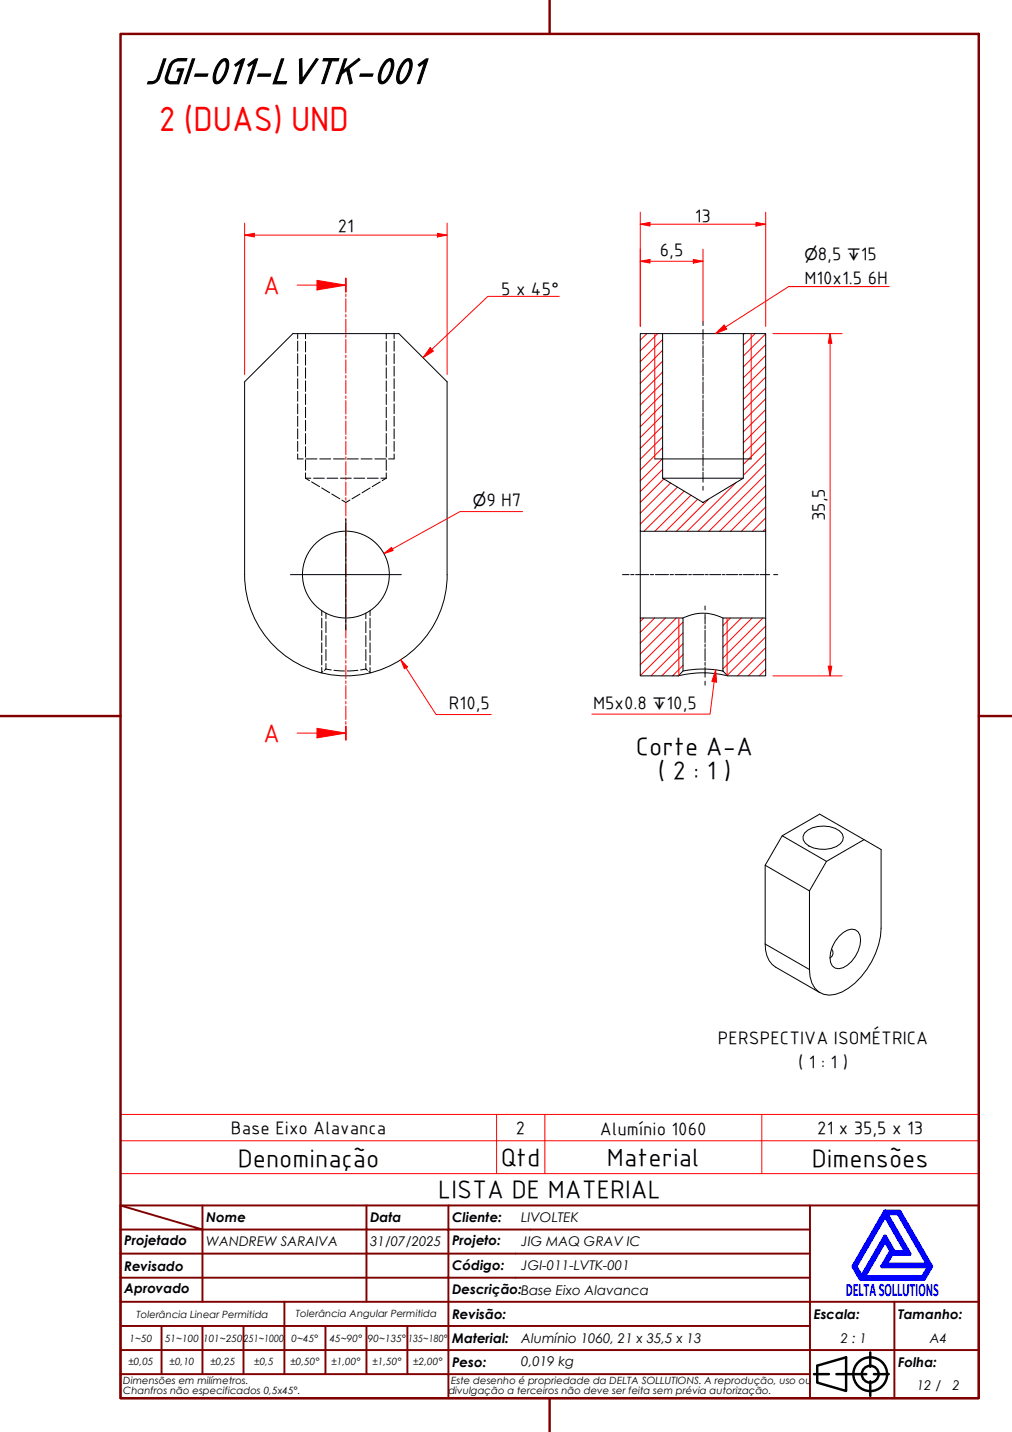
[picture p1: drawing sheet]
<svg xmlns="http://www.w3.org/2000/svg" width="210mm" height="297mm" viewBox="0 0 210 297" stroke-linecap="round" stroke-linejoin="round" font-family="sans-serif">
<!-- layer: Hatch (ABNT) -->
<g fill="none" stroke="#f00" stroke-width=".21">
<path d="M134.2 69.2l-1.4 1.4M136.4 69.2l-3.6 3.6M137.4 79.4l-4.6 4.6M137.4 77.2l-4.6 4.6M137.4 74.9l-4.6 4.6M137.4 72.7l-4.6 4.6M137.4 70.4l-4.6 4.6M154.4 69.2l-.2 .2M156.6 69.2l-2.4 2.4M158.8 78.2l-4.6 4.7M158.8 76l-4.6 4.6M158.8 73.8l-4.6 4.6"/>
<path d="M158.8 71.5l-4.6 4.6M158.8 69.2l-4.6 4.7M137.4 97.4l-4.6 4.6M137.4 95.1l-4.6 4.6M137.4 92.9l-4.6 4.6M137.4 90.6l-4.6 4.7M137.4 88.4l-4.6 4.6M137.4 86.1l-4.6 4.7M137.4 83.9l-4.6 4.6M137.4 81.6l-4.6 4.7M137.7 99.3l-4.9 4.9M158.8 98.4l-11.8 11.8"/>
<path d="M158.8 96.2l-14 14M158.8 93.9l-4.6 4.7M158.8 91.7l-4.6 4.6M158.8 89.5l-4.6 4.6M158.8 87.2l-4.6 4.6M158.8 85l-4.6 4.6M158.8 82.7l-4.6 4.6M158.8 80.5l-4.6 4.6M139.1 100.2l-6.3 6.3M140.5 101l-7.7 7.7M141.9 101.9l-8.3 8.3M143.3 102.7l-7.5 7.5"/>
<path d="M144.7 103.6l-6.6 6.6M147 103.5l-6.7 6.7M152.6 100.1l-10 10.1M158.8 109.7l-.5 .5M158.8 107.4l-2.8 2.8M158.8 105.2l-5 5M158.8 102.9l-7.3 7.3M158.8 100.7l-9.5 9.5M133.5 128.2l-.7 .7M135.8 128.2l-3 3M138 128.2l-5.2 5.2M140.3 128.2l-7.5 7.5"/>
<path d="M141.7 138l-2.2 2.2M141.7 135.8l-4.4 4.4M141.7 133.5l-6.7 6.7M141.7 131.3l-8.9 8.9M141.7 129l-8.9 8.9M151.5 128.2l-1.6 1.6M153.8 128.2l-3.9 3.8M156 128.2l-6.1 6M158.2 128.2l-8.3 8.3M158.8 138.8l-1.3 1.4M158.8 136.6l-3.6 3.6M158.8 134.4l-5.8 5.8"/>
<path d="M158.8 132.1l-8 8M158.8 129.9l-8.9 8.8"/>
</g>
<!-- layer: Hidden (ABNT) -->
<g fill="none" stroke="#000" stroke-width=".21">
<path d="M61.7 69.2v1M61.7 70.7v2.1M61.7 73.3v2.1M61.7 76v2M61.7 78.6v2M63.4 69.2v1.1M63.4 70.8v2.2M63.4 73.6v2.1M63.4 76.3v2.2M63.4 79v2.2M80.1 69.2v1.1M80.1 70.8v2.2"/>
<path d="M80.1 73.6v2.1M80.1 76.3v2.2M80.1 79v2.2M81.7 69.2v1M81.7 70.7v2.1M81.7 73.3v2.1M81.7 76v2M81.7 78.6v2M61.7 81.2v2M61.7 83.8v2M61.7 86.3v2.1M61.7 88.9v2.1"/>
<path d="M61.7 91.6v2M61.7 94.2v1h1.2M63.4 99.2h1.1M63.4 99.2l.8 .5M63.4 81.7v2.2M63.4 84.5v2.1M63.4 87.2v2.2M63.4 89.9v2.2M63.4 92.7v2.1M63.4 95.4v2.2M63.4 98.1v1.1M63.5 95.2h2.2"/>
<path d="M64.6 100l1.7 1M65 99.2h2.3M66.3 95.2h2.3M67.8 99.2h2.3M69.2 95.2h2.3M70.6 99.2h2.3M72 95.2h2.3M73.4 99.2h2.2M74.9 95.2h2.3M76.2 99.2h2.2M77.7 95.2h2.3M78.9 100l-1.7 1"/>
<path d="M79 99.2h1.1M80.1 99.2l-.8 .5M80.1 81.7v2.2M80.1 84.5v2.1M80.1 87.2v2.2M80.1 89.9v2.2M80.1 92.7v2.1M80.1 95.4v2.2M80.1 98.1v1.1M81.7 81.2v2M81.7 83.8v2M81.7 86.3v2.1"/>
<path d="M81.7 88.9v2.1M81.7 91.6v2M81.7 94.2v1h-1.1M66.7 101.2l1.7 1M68.8 102.5l1.7 1M70.9 103.7l.8 .5 .9-.5M74.7 102.5l-1.7 1M76.8 101.2l-1.7 1M66.7 126.7v1M66.7 128.2v2.1M66.7 130.8v2M66.7 133.3v2.1"/>
<path d="M66.7 135.9v2M66.7 138.5v1M67 139.3l-.4 .3M67.6 138.8l1.1 .2M67.6 138.8l-.3 .3M67.6 127.2v1.1M67.6 128.9v2.3M67.6 131.8v2.3M67.6 134.7v2.3M67.6 137.6v1.2M69.3 139l2.2 .2M74.2 139l-2.2 .2"/>
<path d="M75.9 138.8l-1.1 .2M75.9 138.8l.3 .3M75.9 127.2v1.1M75.9 128.9v2.3M75.9 131.8v2.3M75.9 134.7v2.3M75.9 137.6v1.2M76.5 139.3l.4 .3M76.8 126.7v1M76.8 128.2v2.1M76.8 130.8v2M76.8 133.3v2.1"/>
<path d="M76.8 135.9v2M76.8 138.5v1"/>
</g>
<!-- layer: Visible (ABNT) -->
<g fill="none" stroke="#000" stroke-width=".21">
<path d="M132.8 69.2h4.6v30l8.4 5 8.4-5v-30h4.6v41h-26zM137.4 69.2h16.8M135.8 95.2h20M137.4 99.2h16.8M92.8 119.2a21 21 0 0 1-21.1 21 21 21 0 0 1-21-21v-40l10-10h22l10 10v40M132.8 110.2v18M158.8 110.2v18M132.8 128.2h8.9v11l-1 1h-7.9zM141.7 139.2a20.4 20.4 0 0 1 8.2 0M141.7 128.2a9.1 9.1 0 0 1 8.2 0M149.9 128.2h8.9v12h-7.9l-1-1zM140.7 140.2a21.1 21.1 0 0 1 10.2 0"/>
<path d="M158.7 179.5v16.3M162.2 173.4l7.8-4.5 12.8 7.3v16.3a16.3 16.3 0 0 1-8.2 13.3 4.5 4.5 0 0 1-5.6-.8l-.6-1.1-.4-1.3-.1-1.5M162.2 173.4l9.2 5.3-3.5 6.1-9.2-5.3zM166.9 172.8a6 6 0 0 1 7.2-.5 1.63 1.63 0 0 1 .2 2.8 6 6 0 0 1-7.3-.2l-.4-.7v-.7zM179.2 174.2l-7.8 4.5M158.7 195.8a5.4 5.4 0 0 0 2.2 4.8l9.2 5.3M158.7 195.8l9.2 5.3M167.9 184.8v16.3M172.5 196.8a1.19 1.19 0 0 1-.4 1.9M174 194.3a3.3 3.3 0 0 1 3.4-1.4 2.66 2.66 0 0 1 1 3.2 6.1 6.1 0 0 1-4.4 4.8 1.88 1.88 0 0 1-1.9-2.2 6.9 6.9 0 0 1 1.9-4.4z"/>
<circle cx="71.7" cy="119.2" r="9"/>
</g>
<!-- layer: Visible Narrow (ABNT) -->
<path d="M135.8 69.2v26M155.8 69.2v26M140.8 128.2v11.9M150.8 128.2v11.9" fill="none" stroke="#f00" stroke-width=".21"/>
<!-- layer: Linha Corte (ABNT) -->
<g fill="none" stroke="#f00" stroke-width=".21">
<path d="M65.7 59.1h6M71.7 57.7v2.8M71.7 61v.5M71.7 62v2.8M71.7 65.2v.6M71.7 66.2v2.8M71.7 69.4v.6M71.7 70.4v2.8M71.7 73.7v.5M71.7 74.6v2.8M71.7 77.9v.5M71.7 78.9v2.7"/>
<path d="M71.7 82.1v.5M71.7 83.1v2.8M71.7 86.3v.6M71.7 87.3v2.8M71.7 90.6v.5M71.7 91.6v2.7M71.7 94.8v.5M71.7 95.8v2.8M71.7 99v.5M71.7 100v2.8M71.7 103.2v.6M71.7 104.2v2.8"/>
<path d="M71.7 107.4v.6M71.7 108.4v2.8M71.7 111.7v.5M71.7 112.7v2.8M71.7 115.9v.5M71.7 116.9v2.8M71.7 120.1v.6M71.7 121.1v2.8M71.7 124.3v.6M71.7 125.3v2.8M71.7 128.6v.5M71.7 129.5v2.8"/>
<path d="M71.7 132.8v.5M71.7 133.8v2.8M71.7 137v.5M71.7 138v2.8M71.7 141.2v.6M71.7 142.2v2.8M71.7 145.5v.5M71.7 146.5v2.7M71.7 149.7v.5M71.7 150.7v2.8"/>
</g>
<path d="M71.7 57.7v2.8M71.7 150.7v2.8" fill="none" stroke="#f00" stroke-width=".36"/>
<path d="M65.7 58.2l6 .9-6 1z" fill="#f00"/>
<path d="M61.6 59.1h4.1M65.7 58.2l6 .9-6 1zM65.7 152.1h6" fill="none" stroke="#f00" stroke-width=".21"/>
<path d="M65.7 151.1l6 1-6 1z" fill="#f00"/>
<path d="M61.6 152.1h4.1M65.7 151.1l6 1-6 1z" fill="none" stroke="#f00" stroke-width=".21"/>
<path d="M25 236.6h178v-5.4h-178v12.2M103 231.2v12.2M113 231.2v12.2M158 231.2v12.2M203 236.6v6.8h-178M25 243.4v6.6h178v-6.6" fill="none" stroke="#f00" stroke-width=".21"/>
<!-- layer: Borda A3/A4 (ABNT) -->
<path d="M25 7h178v283h-178zM114 0v7M0 148.5h25M203 148.5h7M114 290v7" fill="none" stroke="#800000" stroke-width=".51"/>
<path d="M183.6 257.3l1.2 2.2-1.8 3.2h9.7l-1.3 2.2h-12.2zM183.6 252.1l4.4 7.6h-2.6l-1.8-3.2-4.9 8.4-1.3-2.2zM183.6 251.3h3l6.5 11.4-1.5 2.6h-13.1l-1.5-2.6zM183.8 251.7h2.5l6.2 10.6h-8.8l1.3-2.2h3.7zM185 259.7h.2l-.1 .2z" fill="none" stroke="#00f" stroke-width=".8"/>
<!-- layer: 0 -->
<path d="M178.5 265.3h13.1" fill="none" stroke="#000" stroke-width=".21"/>
<g fill="none" stroke="#800000" stroke-width=".4">
<path d="M25 250l17 5h-17M25 250h178v40h-178zM42 255h34v5h17M42 255v15M42 250v5M76 250v5h17v5M93 250v5h75M168 250v20h-143M25 260h51v10M25 275h17M33.5 275v10M50.5 275h-8.5v10"/>
<path d="M59 270v15h-8.5M67.5 275v10h-8.5M76 275v10h8.5M84.5 275v10M93 275h-42.5v10M93 260v5h-68M93 275v10h75M93 260h75M93 275h75M168 265h-75v10M185.5 270v10h17.5M203 270h-35v10h17.5v10"/>
<path d="M25 285h25.5M25 280h143v10M67.5 285h8.5M84.5 285h8.5v5"/>
</g>
<g fill="none" stroke="#000" stroke-width=".51">
<path d="M168.8 285h3.1M169.5 283.3l6-1.8v7l-6-1.7zM173.5 285h6.2M180.5 280.5v3M180.5 286.5v3M181.3 285h3"/>
<circle cx="180.5" cy="285" r="3.5"/>
<circle cx="180.5" cy="285" r="1.75"/>
</g>
<!-- layer: Marca de centro (ISO) -->
<path d="M60.2 119.2h23M71.7 107.7v23" fill="none" stroke="#000" stroke-width=".21"/>
<path d="M50.7 48.8h2" fill="none" stroke="#f00" stroke-width=".21"/>
<path d="M50.7 48.8l2-.4v.8z" fill="#f00"/>
<path d="M50.7 48.8l2-.4v.8zM90.7 48.8h2" fill="none" stroke="#f00" stroke-width=".21"/>
<path d="M90.7 48.4l2 .4-2 .4z" fill="#f00"/>
<path d="M50.7 46.3v31.4M52.7 48.8h38M90.7 48.4l2 .4-2 .4zM92.7 46.3v31.4" fill="none" stroke="#f00" stroke-width=".21"/>
<path d="M89.6 72.5l-1.9 1.7" fill="none" stroke="#f00" stroke-width=".21"/>
<path d="M89.2 72.1l.7 .7-2.2 1.4z" fill="#f00"/>
<path d="M89.2 72.1l.7 .7-2.2 1.4zM116 61.5h-14.8l-11.6 11" fill="none" stroke="#f00" stroke-width=".21"/>
<!-- layer: Linha de centro (ISO) -->
<g fill="none" stroke="#000" stroke-width=".21">
<path d="M145.8 66.7v.8M145.8 68.4v2M145.8 70.7v.7M145.8 71.7v2.5M145.8 74.5v.6M145.8 75.4v2.5M145.8 78.3v.6M145.8 79.2v2.5M145.8 82v.6M145.8 82.9v2.5M145.8 85.8v.6M145.8 86.7v2.5"/>
<path d="M145.8 89.5v.6M145.8 90.5v2.4M145.8 93.2v.7M145.8 94.2v2.5M145.8 97v.6M145.8 97.9v2.1M129.1 119.2h1.4M130.8 119.2h.7M131.8 119.2h2.8M134.9 119.2h.7M135.9 119.2h2.7M139 119.2h.7"/>
<path d="M140 119.2h2.5M142.8 119.2h.6M143.7 119.2h2.3M145.8 100.9v.8M146.3 119.2h.6M147.2 119.2h2.3M149.8 119.2h.6M150.7 119.2h2.3M153.3 119.2h.6M154.2 119.2h2.3M156.8 119.2h.6M157.6 119.2h2"/>
<path d="M160.5 119.2h.8M146.2 125.7v.8M146.2 127.4v2.1M146.2 129.8v.6M146.2 130.7v2.6M146.2 133.6v.6M146.2 134.5v2.6M146.2 137.4v.6M146.2 138.4v2.1M146.2 141.3v.8"/>
</g>
<path d="M83.1 136.8l1.1 1.7" fill="none" stroke="#f00" stroke-width=".21"/>
<path d="M83.1 136.8l1.4 1.5-.6 .4z" fill="#f00"/>
<path d="M132.8 46.5h2M83.1 136.8l1.4 1.5-.6 .4zM84.2 138.5l6.2 9.7h11.5" fill="none" stroke="#f00" stroke-width=".21"/>
<path d="M132.8 46.5l2-.4v.8z" fill="#f00"/>
<path d="M132.8 46.5l2-.4v.8zM156.8 46.5h2" fill="none" stroke="#f00" stroke-width=".21"/>
<path d="M156.8 46.1l2 .4-2 .4z" fill="#f00"/>
<path d="M132.8 44v23.7M132.8 54.2h2M134.8 46.5h22M156.8 46.1l2 .4-2 .4zM158.8 44v23.7" fill="none" stroke="#f00" stroke-width=".21"/>
<path d="M132.8 54.2l2-.4v.8z" fill="#f00"/>
<path d="M132.8 54.2l2-.4v.8zM143.8 54.2h2" fill="none" stroke="#f00" stroke-width=".21"/>
<path d="M143.8 53.8l2 .4-2 .4z" fill="#f00"/>
<path d="M132.8 51.7v16M134.8 54.2h9M143.8 53.8l2 .4-2 .4zM145.8 51.7v15" fill="none" stroke="#f00" stroke-width=".21"/>
<path d="M150.5 67.8l-2.1 1.4" fill="none" stroke="#f00" stroke-width=".21"/>
<path d="M148.4 69.2l1.8-1.8 .5 .9z" fill="#f00"/>
<path d="M163.6 59.4h20.8M181.4 59.4h-17.8l-13.1 8.4M148.4 69.2l1.8-1.8 .5 .9z" fill="none" stroke="#f00" stroke-width=".21"/>
<path d="M81.4 113.9l-1.8 .9" fill="none" stroke="#f00" stroke-width=".21"/>
<path d="M79.6 114.8l1.6-1.3 .4 .7z" fill="#f00"/>
<path d="M79.6 114.8l1.6-1.3 .4 .7zM108.4 106.1h-13l-14 7.8" fill="none" stroke="#f00" stroke-width=".21"/>
<path d="M148.4 138.9l-.3 2.5" fill="none" stroke="#f00" stroke-width=".21"/>
<path d="M148.4 138.9l.2 2.6-1-.1z" fill="#f00"/>
<path d="M148.4 138.9l.2 2.6-1-.1zM148.1 141.4l-.8 6.7h-24.5" fill="none" stroke="#f00" stroke-width=".21"/>
<path d="M172.2 69.2v2" fill="none" stroke="#f00" stroke-width=".21"/>
<path d="M172.2 69.2l.3 2h-.7z" fill="#f00"/>
<path d="M172.2 69.2l.3 2h-.7zM172.2 138.2v2" fill="none" stroke="#f00" stroke-width=".21"/>
<path d="M171.8 138.2h.7l-.3 2z" fill="#f00"/>
<path d="M160.3 69.2h14.4M172.2 71.2v67M171.8 138.2h.7l-.3 2zM160.3 140.2h14.4" fill="none" stroke="#f00" stroke-width=".21"/>
<text font-size="27.6" fill="#fff" x="192.9" y="291" transform="rotate(-33 192.9 291)">.</text>
<text font-size="8.1" x="30" y="17.3">JGI-011-LVTK-001</text>
<text font-size="7" fill="#f00" x="32.9" y="27.2">2 (DUAS) UND</text>
<g font-size="5.4" fill="#f00">
<text x="54.6" y="60.9">A</text>
<text x="54.6" y="153.9">A</text>
</g>
<g font-size="5.4">
<text x="131.9" y="156.5">Corte A-A</text>
<text x="136.4" y="161.5">( 2 : 1 )</text>
<text x="49.3" y="242">Denominação</text>
<text x="103.9" y="241.8">Qtd</text>
<text x="125.9" y="241.8">Material</text>
<text x="168.4" y="242">Dimensões</text>
<text x="90.9" y="248.5">LISTA DE MATERIAL</text>
</g>
<g font-size="3.9">
<text x="144.1" y="46">13</text>
<text x="70.1" y="48.2">21</text>
<text x="136.9" y="53.1">6,5</text>
<text x="169.6" y="53.9">8,5</text>
<text x="178.6" y="53.9">15</text>
<text x="166.8" y="58.9">M10x1.5</text>
<text x="180" y="58.9">6H</text>
<text x="103.9" y="61.1">5 x 45°</text>
<text x="100.9" y="105">9 H7</text>
<text x="171.1" y="108.1" transform="rotate(-90 171.1 108.1)">35,5</text>
<text x="93.1" y="147.1">R10,5</text>
<text x="123" y="147">M5x0.8</text>
<text x="138.2" y="147">10,5</text>
<text x="148.9" y="216.6">PERSPECTIVA ISOMÉTRICA</text>
<text x="165.5" y="221.6">( 1 : 1 )</text>
<text x="47.9" y="235.2">Base Eixo Alavanca</text>
<text x="107" y="235.2">2</text>
<text x="124.4" y="235.3">Alumínio 1060</text>
<text x="169.5" y="235.2">21 x 35,5 x 13</text>
</g>
<text font-size="3.9" fill="#00f" x="175.4" y="268.8">DELTASOLLUTIONS</text>
<g font-size="3.3">
<text x="166.8" y="53.9">⌀</text>
<text x="175.6" y="53.9">↧</text>
<text x="98.1" y="105">⌀</text>
<text x="135.3" y="147">↧</text>
</g>
<g font-size="2.8">
<text x="42.8" y="253.5">Nome</text>
<text x="76.8" y="253.5">Data</text>
<text x="93.8" y="253.6">Cliente:</text>
<text x="108.1" y="253.5">LIVOLTEK</text>
<text x="25.8" y="263.6">Revisado</text>
<text x="25.8" y="258.3">Projetado</text>
<text x="42.8" y="258.5">WANDREW SARAIVA</text>
<text x="76.8" y="258.4">31/07/2025</text>
<text x="93.8" y="263.4">Código:</text>
<text x="93.8" y="258.3">Projeto:</text>
<text x="108.1" y="263.5">JGI-011-LVTK-001</text>
<text x="108.1" y="258.5">JIG MAQ GRAV IC</text>
<text x="25.8" y="268.3">Aprovado</text>
<text x="93.8" y="268.3">Descrição:Base Eixo Alavanca</text>
<text x="93.8" y="273.6">Revisão:</text>
<text x="168.8" y="273.5">Escala:</text>
<text x="186.3" y="273.5">Tamanho:</text>
<text x="93.8" y="278.6">Material:</text>
<text x="108.1" y="278.5">Alumínio 1060, 21 x 35,5 x 13</text>
<text x="174.4" y="278.5">2 : 1</text>
<text x="192.8" y="278.6">A4</text>
<text x="93.8" y="283.5">Peso:</text>
<text x="108.1" y="283.3">0,019 kg</text>
<text x="186.3" y="283.5">Folha:</text>
<text x="190.2" y="288.4">12 / 12</text>
</g>
<g font-size="2.1">
<text x="28.3" y="273.3">Tolerância Linear Permitida</text>
<text x="61.4" y="273.1">Tolerância Angular Permitida</text>
<text x="26.9" y="278.3">1~50</text>
<text x="34.2" y="278.3">51~100</text>
<text x="42.1" y="278.3">101~250</text>
<text x="50.5" y="278.3">251~1000</text>
<text x="60.5" y="278.3">0~45°</text>
<text x="68.4" y="278.3">45~90°</text>
<text x="76.3" y="278.3">90~135°</text>
<text x="84.7" y="278.3">135~180°</text>
<text x="25.6" y="287.1">Dimensões em milímetros.</text>
<text x="26.6" y="283.2">±0,05</text>
<text x="35.2" y="283.2">±0,10</text>
<text x="43.6" y="283.2">±0,25</text>
<text x="52.7" y="283.2">±0,5</text>
<text x="60.2" y="283.2">±0,50°</text>
<text x="68.7" y="283.2">±1,00°</text>
<text x="77.2" y="283.2">±1,50°</text>
<text x="85.7" y="283.2">±2,00°</text>
<text x="93.6" y="287.1">Este desenho é propriedade da DELTA SOLLUTIONS. A reprodução, uso ou</text>
<text x="25.6" y="289.2">Chanfros não especificados 0,5x45°.</text>
<text x="93" y="289.2">divulgação a terceiros não deve ser feita sem prévia autorização.</text>
</g>
</svg>
